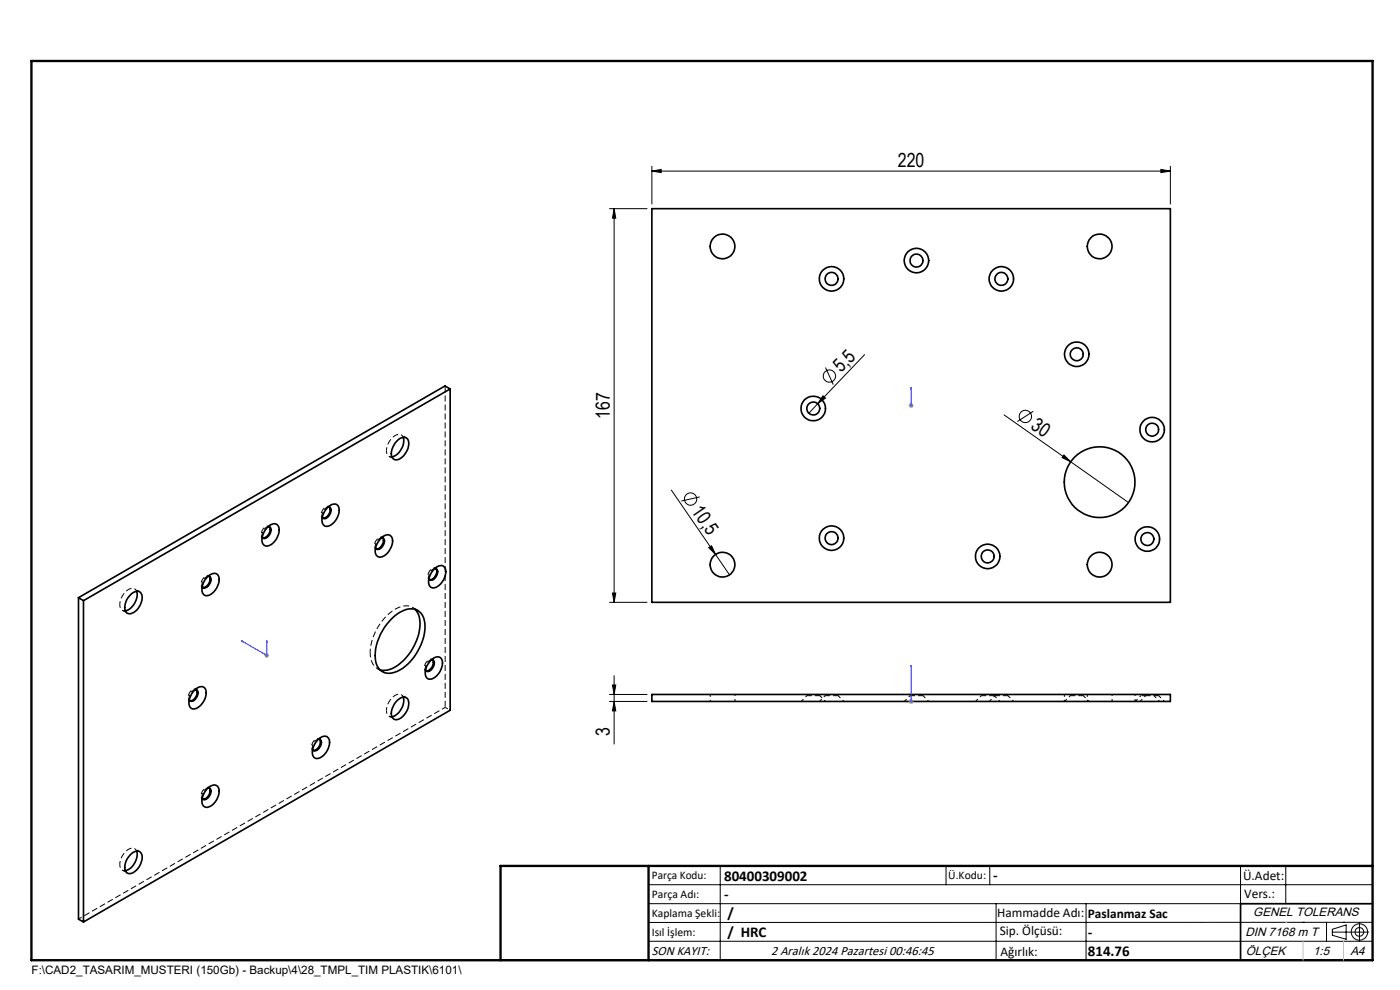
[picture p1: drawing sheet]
<svg xmlns="http://www.w3.org/2000/svg" width="297mm" height="210mm" viewBox="0 0 297 210" stroke-linecap="round" stroke-linejoin="round" font-family="sans-serif">
<g fill="none" stroke="#000" stroke-width=".35">
<path d="M138.3 44.3h110v83.5h-110zM84.1 93.7a1.49 1.49 0 0 1 2.4-.5 3.5 3.5 0 0 1-2.4 4.3 1.41 1.41 0 0 1-1-2.2zM85.5 92.8a3.7 3.7 0 0 1-2.4 4.1M95.5 82.5l-77.8 44.9M95.5 82.5v68.2l-77.8 44.9M95.5 82.5l-1.1-.6-77.7 44.9M56.7 111.9l.3-.3a1.25 1.25 0 0 1 1.7-.4 1.25 1.25 0 0 1 .5 1.6 3.2 3.2 0 0 1-2.8 3 1.5 1.5 0 0 1-.7-2.2l.4-.9zM56.9 111.7h.1a.82 .82 0 0 1 .4 1.4l-.7 .8a.61 .61 0 0 1-1.1 0M57.1 111.7a1.67 1.67 0 0 1-1.4 2.4M69.4 107.7l.4-.3a1.24 1.24 0 0 1 1.6-.4 1.24 1.24 0 0 1 .5 1.6 3.3 3.3 0 0 1-2.8 3 1.77 1.77 0 0 1-.5-2.6zM69.6 107.5h.1a.86 .86 0 0 1 .4 1.4l-.4 .6a.77 .77 0 0 1-1.3 .2M69.8 107.6a1.7 1.7 0 0 1-1.3 2.3"/>
<path d="M80.8 114.3l.7-.6a1.19 1.19 0 0 1 1.5 0 1.19 1.19 0 0 1 .3 1.5 3.3 3.3 0 0 1-2.9 3 1.74 1.74 0 0 1-.5-2.7zM80.9 114h.1a.86 .86 0 0 1 .4 1.4l-.6 .9a.66 .66 0 0 1-1.1-.1M81.2 114.1a1.75 1.75 0 0 1-1.4 2.3M16.7 126.8v68.2l1 .6M16.7 126.8l1 .6M17.7 127.4v68.2M27.9 126l.3-.3a1.18 1.18 0 0 1 1.5-.1 1.18 1.18 0 0 1 .5 1.4 3.4 3.4 0 0 1-3 3.2 1.5 1.5 0 0 1-.6-2.2l.4-.9zM29 125.4a3.6 3.6 0 0 1-2.4 4.2M44 122.4l.3-.3a1.24 1.24 0 0 1 1.7-.4 1.24 1.24 0 0 1 .5 1.7 3.3 3.3 0 0 1-2.9 3 1.5 1.5 0 0 1-.6-2.2l.4-1zM44.2 122.2a.86 .86 0 0 1 .4 1.4l-.6 .9a.63 .63 0 0 1-1.1-.1M44.4 122.3a1.66 1.66 0 0 1-1.4 2.3M83.1 131.2a5.6 5.6 0 0 1 5.1-1.9 3.5 3.5 0 0 1 2 3.6 11.6 11.6 0 0 1-5.9 9.5 3 3 0 0 1-4.7-2.7 11.5 11.5 0 0 1 3.5-8.5z"/>
<path d="M88.1 129.2a5.3 5.3 0 0 1 .7 5.3 11.1 11.1 0 0 1-6.2 7.5l-1.1 .2-.9-.1M91.5 139.9h.1a.86 .86 0 0 1 .4 1.4l-.6 .9a.62 .62 0 0 1-1.1-.1M91.8 140a1.7 1.7 0 0 1-1.4 2.3M92 120.8l.4-.3a1.24 1.24 0 0 1 1.6-.4 1.24 1.24 0 0 1 .5 1.6 3.3 3.3 0 0 1-2.8 3 1.77 1.77 0 0 1-.5-2.6zM92.3 120.6a.86 .86 0 0 1 .4 1.3l-.4 .7a.79 .79 0 0 1-1.3 .2M92.5 120.6a1.67 1.67 0 0 1-1.4 2.4M41.2 146.5l.4-.4a1.24 1.24 0 0 1 1.6-.3 1.24 1.24 0 0 1 .5 1.6 3.3 3.3 0 0 1-2.8 3 1.77 1.77 0 0 1-.5-2.7zM41.4 146.3h.1a.86 .86 0 0 1 .4 1.3l-.4 .7a.79 .79 0 0 1-1.4 .2M41.6 146.3a1.67 1.67 0 0 1-1.3 2.4M67.4 157l.3-.3a1.24 1.24 0 0 1 1.7-.4 1.24 1.24 0 0 1 .5 1.6 3.3 3.3 0 0 1-2.8 3 1.77 1.77 0 0 1-.5-2.7zM67.6 156.8h.1a.86 .86 0 0 1 .4 1.3l-.7 .9a.7 .7 0 0 1-1.1 0M67.8 156.8a1.7 1.7 0 0 1-1.4 2.4"/>
<path d="M84.1 148.8l.7-.6a1.17 1.17 0 0 1 1.4-.2 1.17 1.17 0 0 1 .5 1.4 3.7 3.7 0 0 1-2.6 3.3 1.27 1.27 0 0 1-1.1-1.8l.5-1.3zM85.5 147.9a3.7 3.7 0 0 1-2.4 4.1M91.3 140.2l.4-.4a1.24 1.24 0 0 1 1.6-.4 1.24 1.24 0 0 1 .5 1.7 3.3 3.3 0 0 1-2.8 3 1.5 1.5 0 0 1-.7-2.2l.2-.5zM138.3 147.3h110v1.5h-110zM44 167.3l.3-.3a1.25 1.25 0 0 1 1.7-.4 1.25 1.25 0 0 1 .5 1.7 3.2 3.2 0 0 1-2.9 2.9 1.5 1.5 0 0 1-.6-2.2l.4-.9zM44.2 167.1a.82 .82 0 0 1 .4 1.4l-.6 .9a.61 .61 0 0 1-1.1-.1M44.4 167.1a1.67 1.67 0 0 1-1.4 2.4M27.9 181.1a1.23 1.23 0 0 1 1.3-.6 1.23 1.23 0 0 1 1 1.2 3.7 3.7 0 0 1-2.6 3.6 1.41 1.41 0 0 1-1-2.2l.4-.9zM29 180.5a3.6 3.6 0 0 1-2.4 4.2M291.2 191.7h-28v12M106.2 203.7h185"/>
<circle cx="153.3" cy="52.3" r="2.62"/>
<circle cx="176.4" cy="59.1" r="2.59"/>
<circle cx="176.4" cy="59.2" r="1.38"/>
<circle cx="194.4" cy="55.3" r="1.38"/>
<circle cx="194.4" cy="55.3" r="2.6"/>
<circle cx="212.4" cy="59.2" r="2.59"/>
<circle cx="212.4" cy="59.2" r="1.38"/>
<circle cx="233.3" cy="52.3" r="2.62"/>
<circle cx="228.4" cy="75.1" r="2.61"/>
<circle cx="228.4" cy="75.1" r="1.37"/>
<circle cx="172.5" cy="86.6" r="2.6"/>
<circle cx="172.5" cy="86.7" r="1.37"/>
<circle cx="244.4" cy="91.1" r="1.38"/>
<circle cx="244.4" cy="91.1" r="2.6"/>
<circle cx="153.3" cy="119.8" r="2.63"/>
<circle cx="176.4" cy="114.1" r="2.59"/>
<circle cx="176.4" cy="114.2" r="1.38"/>
<circle cx="209.5" cy="118" r="1.38"/>
<circle cx="209.5" cy="118" r="2.6"/>
<circle cx="233.3" cy="102.3" r="7.5"/>
<circle cx="233.3" cy="119.8" r="2.63"/>
<circle cx="243.4" cy="114.3" r="2.6"/>
<circle cx="243.4" cy="114.4" r="1.37"/>
</g>
<g fill="none" stroke="#000" stroke-width=".21" stroke-dasharray="1.3 .6" stroke-dashoffset=".2" stroke-linecap="butt">
<path d="M56.9 111.7a1.89 1.89 0 0 0-1.3 2.2M69.6 107.5a1.89 1.89 0 0 0-1.2 2.2M81 114a1.89 1.89 0 0 0-1.3 2.2M44.2 122.2a1.89 1.89 0 0 0-1.3 2.2M91.5 139.9a1.89 1.89 0 0 0-1.2 2.2M92.3 120.6a1.89 1.89 0 0 0-1.3 2.2M41.4 146.3a1.89 1.89 0 0 0-1.2 2.1M67.6 156.8a1.89 1.89 0 0 0-1.3 2.2M173.9 147.6h-2.7M177.8 147.6h-2.7M195.8 147.6h-2.7M210.9 147.6h-2.7"/>
<path d="M213.8 147.6h-2.7M229.8 147.6h-2.7M245.8 147.6h-2.7M44.2 167.1a1.89 1.89 0 0 0-1.3 2.2"/>
</g>
<g fill="none" stroke="#000" stroke-width=".21" stroke-dasharray="1.3 .6" stroke-dashoffset=".5" stroke-linecap="butt">
<path d="M82 95.6a3.6 3.6 0 0 1 2.8-3.5l.5 .3 .3 .3M55.6 113.5v1M57.4 111.3l-.8 .5M68.3 109.3v1M70.2 107.1l-.9 .5M79.6 115.9v1M81.5 113.7l-.9 .5M25.4 128.3a3.6 3.6 0 0 1 2.8-3.5l.5 .2 .3 .4M42.8 124v1M44.7 121.8l-.9 .5M78.5 138.4a11.2 11.2 0 0 1 6.5-9.7 2.97 2.97 0 0 1 3.1 .5M90.9 122.4v1"/>
<path d="M92.1 139.6l-.9 .5M92.8 120.2l-.9 .5M40.1 148.1v1M41.9 145.9l-.8 .5M66.3 158.6v1M68.1 156.4l-.9 .5M82 150.7a3.6 3.6 0 0 1 2.8-3.5l.5 .3 .3 .4M90.2 141.7v1M94.4 150l-77.7 45M243.1 147.6h-1.1M42.8 168.9v1M44.7 166.7l-.9 .5"/>
<path d="M25.4 183.4a3.6 3.6 0 0 1 2.8-3.5l.5 .2 .3 .4"/>
</g>
<path d="M150.7 147.3v1.5M155.9 148.8v-1.5M225.8 147.3v1.5M230.7 147.3v1.5M235.9 148.8v-1.5M240.8 148.8v-1.5" fill="none" stroke="#000" stroke-width=".21" stroke-dasharray="1.3 .6" stroke-dashoffset=".8" stroke-linecap="butt"/>
<g fill="none" stroke="#000" stroke-width=".21" stroke-dasharray="1.3 .6" stroke-dashoffset=".9" stroke-linecap="butt">
<path d="M171.2 147.6l-1.3 1.2M175.1 147.6l-1.3 1.2M175.1 148.8l-1.2-1.2M179 148.8l-1.2-1.2M193.1 147.6l-1.3 1.2M197 148.8l-1.2-1.2M208.2 147.6l-1.3 1.2M211.1 147.6l-1.2 1.2M212.1 148.8l-1.2-1.2M215.1 148.8l-1.3-1.2M227.1 147.6l-1.3 1.2M231 148.8l-1.2-1.2"/>
<path d="M242 147.6l-1.2 1.2M243.1 147.6l-1.3 1.2M246 148.8l-1.2-1.2M247 148.8l-1.2-1.2"/>
</g>
<g fill="none" stroke="#000" stroke-width=".21" stroke-dasharray="1.3 .6" stroke-linecap="butt">
<path d="M55.7 114l.2 .1M57.2 111.8l-.2-.2M68.4 109.8l.2 .2M70 107.6l-.2-.1M79.7 116.4l.2 .1M81.3 114.1l-.2-.1M42.9 124.5l.2 .2M44.5 122.3l-.2-.1M91 122.9l.2 .1M91.9 140l-.2-.1M92.6 120.6l-.2-.1M40.2 148.6l.2 .1"/>
<path d="M41.8 146.3l-.2-.1M66.4 159.1l.1 .1M67.9 156.8l-.2-.1M90.3 142.3l.2 .1M171.2 147.3v.3M173.9 147.6v-.3M175.1 147.3v.3M177.8 147.6v-.3M193.1 147.3v.3M195.8 147.6v-.3M208.2 147.3v.3M210.9 147.6v-.3"/>
<path d="M211.1 147.3v.3M213.8 147.6v-.3M227.1 147.3v.3M229.8 147.6v-.3M242 147.3v.3M243.1 147.3v.3M244.8 147.6v-.3M245.8 147.6v-.3M42.9 169.4l.2 .2M44.5 167.2l-.2-.1"/>
</g>
<g fill="none" stroke="#000" stroke-width=".21" stroke-dasharray="1.3 .6" stroke-dashoffset=".6" stroke-linecap="butt">
<path d="M82.5 96.8l1.1 .6M83.2 96.9h-.1a1.11 1.11 0 0 1-1.1-1.3M86.2 92.9l-1.1-.7M26 129.5l1 .6M26.6 129.6h-.1a1.11 1.11 0 0 1-1.1-1.3M29.6 125.5l-1-.6M88.6 129.5l-1-.6M80.1 141.8l1 .7M82.5 151.9l1.1 .6M83.2 152h-.1a1.11 1.11 0 0 1-1.1-1.3M86.2 148l-1.1-.6M94.4 150l1.1 .7"/>
<path d="M26 184.6l1 .6M26.6 184.7h-.1a1.11 1.11 0 0 1-1.1-1.3M29.6 180.6l-1-.6"/>
</g>
<path d="M57.1 111.7a1.31 1.31 0 0 0-1.6 1.2l-.1 .3a.69 .69 0 0 0 .4 .9M69.9 107.5a1.31 1.31 0 0 0-1.7 1.2l-.1 .4a.69 .69 0 0 0 .4 .8M81.2 114.1a1.31 1.31 0 0 0-1.7 1.1l-.1 .4a.69 .69 0 0 0 .4 .8M44.4 122.2a1.31 1.31 0 0 0-1.7 1.2v.4a.69 .69 0 0 0 .3 .8M91.8 139.9a1.31 1.31 0 0 0-1.7 1.2l-.1 .4a.69 .69 0 0 0 .4 .8M92.5 120.6a1.31 1.31 0 0 0-1.7 1.2l-.1 .3a.69 .69 0 0 0 .4 .8M41.7 146.3a1.31 1.31 0 0 0-1.7 1.2l-.1 .3a.69 .69 0 0 0 .4 .8M67.8 156.8a1.31 1.31 0 0 0-1.7 1.2v.3a.69 .69 0 0 0 .4 .8M44.4 167.1a1.31 1.31 0 0 0-1.7 1.2v.4a.69 .69 0 0 0 .3 .8" fill="none" stroke="#000" stroke-width=".21" stroke-dasharray="1.3 .6" stroke-dashoffset=".7" stroke-linecap="butt"/>
<path d="M94.4 81.9v68.1" fill="none" stroke="#000" stroke-width=".21" stroke-dasharray="1.3 .6" stroke-dashoffset="-.1" stroke-linecap="butt"/>
<path d="M80.7 142.1a3.3 3.3 0 0 1-2.2-3.7" fill="none" stroke="#000" stroke-width=".21" stroke-dasharray="1.3 .6" stroke-dashoffset=".3" stroke-linecap="butt"/>
<g fill="none" stroke="#000" stroke-width=".21">
<path d="M138.3 36.3l2-.4v.7zM138.3 35.3v8M138.3 36.3h110M246.3 35.9l2 .4-2 .3zM248.3 35.3v8M129.3 44.3h8M130.3 44.3l.3 2h-.7zM130.3 44.3v83.5M175.1 78l1.7 3.6M183.4 75.2l-9.9 10.4M173.5 85.6l-1.9 2.1M174.6 84l.5 .4-1.6 1.2z"/>
<path d="M213 88l14.2 10M219.2 87.2l-3.4 2.2M225.7 96.5l1.5 1.5-1.9-.9zM227.2 98l12.2 8.6M142.4 104l9.4 13.6M148.4 105.4l-3.9 .9M150.4 116.2l.6-.4 .8 1.8zM151.8 117.6l3 4.3M129.3 127.8h8M129.9 125.8h.7l-.3 2zM129.3 148.8h8M129.3 147.3h8"/>
<path d="M129.9 145.3h.7l-.3 2zM130.3 148.8l.3 2h-.7zM130.3 143.3v14.5M137.6 187.7h153.6M137.6 191.7h153.6M137.6 199.7h153.6M152.8 183.7v20M200.7 183.7v4M210 183.7v4M211.3 191.7v12M230.4 191.7v12M263.2 183.7v20"/>
<path d="M272.8 183.7v8M276.4 195.6h.1M281.4 195.6v4.1M282.6 197.7h7.8M282.6 197.1l3-.9v3l-3-.8zM285 195.6h.1M288.4 195.8v3.8M291.2 195.6l-153.6 .1"/>
<circle cx="176" cy="79.8" r="1.29"/>
<circle cx="217.5" cy="88.3" r="1.3"/>
<circle cx="146.5" cy="105.9" r="1.3"/>
<circle cx="288.4" cy="197.7" r="1.74"/>
<circle cx="288.4" cy="197.7" r=".93"/>
</g>
<path d="M193.3 82.2v.4v-.4M193.3 85.9v.2zM193.3 86h.1M193.3 82.2v3.8M51.2 135.9l.2 .1v.1zM51.2 135.9l5.4 3.1v-3.1M56.6 135.9l.1 .3h-.2zM193.3 148.7v.2zM193.3 141.1v.4v-.4M193.3 148.8h.1M193.3 141.1v7.7" fill="none" stroke="#00f" stroke-width=".21"/>
<path d="M192.8 86h1M192.9 85.7l.7 .7M193.3 85.5v1M193.6 85.7l-.7 .7M56.1 139h1M56.2 138.7l.7 .7M56.6 138.5v1.1M56.9 138.7l-.7 .7M192.8 148.8h1M192.9 148.4l.7 .8M193.3 148.3v1M193.6 148.4l-.7 .8" fill="none" stroke="#808080" stroke-width=".21"/>
<path d="M6.7 12.9h284.5v190.8h-284.5zM137.6 183.7v20M291.2 183.7h-185v20" fill="none" stroke="#000" stroke-width=".5"/>
<path d="M272.8 195.6h.1M276.4 199.7v4M285 199.7v4" fill="none" stroke="#c0c0c0" stroke-width=".21"/>
<g fill="#00f">
<path d="M193.3 82.2v.4zM193.3 85.9v.2z"/>
<path d="M193.3 148.7v.2zM193.3 141.1v.4z"/>
<path d="M56.6 135.9l.1 .3h-.2zM51.2 135.9l.2 .1v.1z"/>
</g>
<g fill="#000">
<path d="M174.6 84l.5 .4-1.6 1.2zM225.7 96.5l1.5 1.5-1.9-.9zM150.4 116.2l.6-.4 .8 1.8z"/>
<path d="M138.3 36.3l2-.4v.7zM246.3 35.9l2 .4-2 .3z"/>
<path d="M129.9 125.8h.7l-.3 2zM130.3 44.3l.3 2h-.7z"/>
<path d="M130.3 148.8l.3 2h-.7zM129.9 145.3h.7l-.3 2z"/>
</g>
<g font-size="4.1">
<text x="190.5" y="35.3">220</text>
<text x="178.5" y="79.2" transform="rotate(-46 178.5 79.2)">5,5</text>
<text x="129.4" y="88.8" transform="rotate(-90 129.4 88.8)">167</text>
<text x="218.5" y="90.7" transform="rotate(35 218.5 90.7)">30</text>
<text x="146.6" y="108.4" transform="rotate(56 146.6 108.4)">10,5</text>
<text x="129.4" y="156.2" transform="rotate(-90 129.4 156.2)">3</text>
</g>
<g font-size="3.2">
<text x="153.6" y="190.8">-</text>
<text x="153.6" y="186.8">80400309002</text>
<text x="210.7" y="186.6">-</text>
<text x="154.3" y="194.8">/</text>
<text x="154.3" y="198.8">/ HRC</text>
<text x="230.8" y="198.7">-</text>
<text x="230.8" y="202.8">814.76</text>
</g>
<g font-size="2.8">
<text x="263.7" y="186.7">Ü.Adet:</text>
<text x="263.9" y="190.5">Vers.:</text>
<text x="211.5" y="194.5">Hammadde Adı:</text>
<text x="230.8" y="194.7">Paslanmaz Sac</text>
<text x="138.3" y="202.6">SON KAYIT:</text>
<text x="163.6" y="202.6">2 Aralık 2024 Pazartesi 00:46:45</text>
<text x="212.1" y="198.4">Sip. Ölçüsü:</text>
<text x="212.2" y="202.7">Ağırlık:</text>
</g>
<g font-size="2.6">
<text x="265.9" y="194.4">GENEL TOLERANS</text>
<text x="264.2" y="198.5">DIN 7168 m T</text>
<text x="264.3" y="202.6">ÖLÇEK</text>
<text x="278.5" y="202.6">1:5</text>
<text x="286.5" y="202.6">A4</text>
</g>
<g font-size="2.5">
<text x="138.3" y="186.4">Parça Kodu:</text>
<text x="138.3" y="190.5">Parça Adı:</text>
<text x="201.2" y="186.5">Ü.Kodu:</text>
<text x="138.3" y="194.5">Kaplama Şekli:</text>
<text x="138.3" y="198.6">Isıl İşlem:</text>
<text x="6.7" y="206.7">F:\CAD2_TASARIM_MUSTERI (150Gb) - Backup\4\28_TMPL_TIM PLASTIK\6101\</text>
</g>
</svg>
